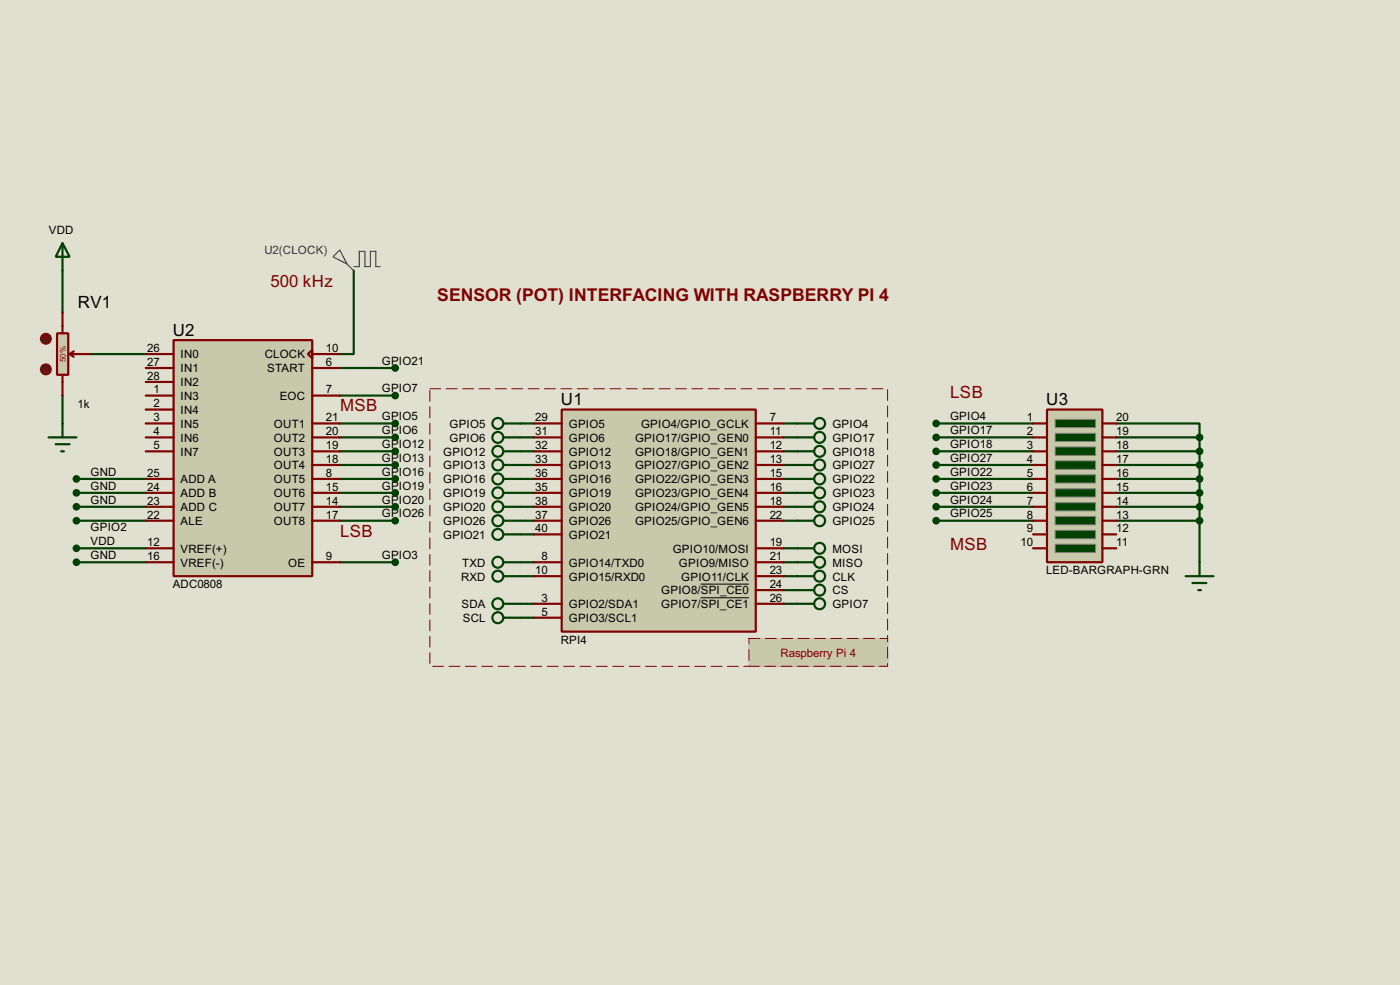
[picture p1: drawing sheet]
<svg xmlns="http://www.w3.org/2000/svg" width="256mm" height="180mm" viewBox="0 0 256 180" stroke-linecap="round" stroke-linejoin="round" font-family="sans-serif">
<path d="M0 0h256.5v180.3h-256.5z" fill="#e0e0d0"/>
<g fill="none" stroke="#004000" stroke-width=".4">
<path d="M11.5 49.6v7.6M64.8 49.6v15.2h-2.5M11.5 72.4v5.1M16.6 64.8h10.1M62.3 77.5h10.1M62.3 72.4h10.1M62.3 67.4h10.1M95.3 77.5h2.5M143.6 77.5h2.5M171.5 77.5h17.8M204.5 77.5h15.3v2.6M14 90.2h12.7"/>
<path d="M14 95.3h12.7M14 87.7h12.7M14 92.8h12.7M62.3 80.1h10.1M62.3 85.1h10.1M62.3 90.2h10.1M62.3 95.3h10.1M62.3 82.6h10.1M62.3 87.7h10.1M62.3 92.8h10.1M95.3 80.1h2.5M95.3 85.1h2.5"/>
<path d="M95.3 90.2h2.5M95.3 95.3h2.5M95.3 82.6h2.5M95.3 87.7h2.5M95.3 92.8h2.5M95.3 97.8h2.5M143.6 80.1h2.5M143.6 85.1h2.5M143.6 90.2h2.5M143.6 95.3h2.5M143.6 82.6h2.5M143.6 87.7h2.5"/>
<path d="M143.6 92.8h2.5M171.5 80.1h17.8M171.5 85.1h17.8M171.5 90.2h17.8M171.5 95.3h17.8M171.5 82.6h17.8M171.5 87.7h17.8M171.5 92.8h17.8M204.5 80.1h15.3M204.5 85.1h15.3M204.5 90.2h15.3M204.5 95.3h15.3"/>
<path d="M204.5 82.6h15.3M204.5 87.7h15.3M204.5 92.8h15.3M219.8 80.1v22.8M14 102.9h12.7M14 100.4h12.7M62.3 102.9h10.1M95.3 110.5h2.5M95.3 113.1h2.5M95.3 105.5h2.5M95.3 102.9h2.5M143.6 110.5h2.5"/>
<path d="M143.6 105.5h2.5M143.6 102.9h2.5M143.6 100.4h2.5M143.6 108h2.5"/>
</g>
<path d="M78.8 71.2h83.8v50.8h-83.8z" fill="none" stroke="#e0e0d0" stroke-width=".18"/>
<path d="M78.8 71.2h83.8v50.8h-83.8z" fill="none" stroke="#800000" stroke-width=".18" stroke-dasharray="2 1"/>
<g fill="#c8c8aa">
<path d="M137.2 116.9h25.4v5.1h-25.4z" fill-rule="evenodd"/>
<path d="M137.2 116.9h25.4v5.1h-25.4z" fill-rule="evenodd"/>
</g>
<path d="M137.2 116.9h25.4v5.1h-25.4z" fill="none" stroke="#c8c8aa" stroke-width=".18"/>
<path d="M137.2 116.9h25.4v5.1h-25.4z" fill="none" stroke="#800000" stroke-width=".18" stroke-dasharray="2 1"/>
<path d="M102.9 75h35.6v40.6h-35.6z" fill="#c8c8aa" stroke="#800000" stroke-width=".4"/>
<g fill="none" stroke="#800000" stroke-width=".4">
<path d="M97.8 77.5h5.1M138.5 77.5h5.1M97.8 80.1h5.1M97.8 85.1h5.1M97.8 87.7h5.1M97.8 90.2h5.1M97.8 95.3h5.1M97.8 82.6h5.1M97.8 92.8h5.1M97.8 97.8h5.1M138.5 80.1h5.1M138.5 85.1h5.1"/>
<path d="M138.5 87.7h5.1M138.5 90.2h5.1M138.5 95.3h5.1M138.5 82.6h5.1M138.5 92.8h5.1M97.8 110.5h5.1M97.8 113.1h5.1M97.8 102.9h5.1M97.8 105.5h5.1M138.5 110.5h5.1M138.5 100.4h5.1M138.5 102.9h5.1"/>
<path d="M138.5 105.5h5.1M138.5 108h5.1"/>
</g>
<path d="M128.4 106.9h8.8M128.4 109.4h8.8" fill="none" stroke="#000" stroke-width=".18"/>
<g fill="none" stroke="#004000" stroke-width=".4">
<path d="M92.3 77.5h3M146.1 77.5h3.1M92.3 80.1h3M92.3 85.1h3M92.3 90.2h3M92.3 95.3h3M92.3 82.6h3M92.3 87.7h3M92.3 92.8h3M92.3 97.8h3M146.1 80.1h3.1M146.1 85.1h3.1"/>
<path d="M146.1 90.2h3.1M146.1 95.3h3.1M146.1 82.6h3.1M146.1 87.7h3.1M146.1 92.8h3.1M92.3 110.5h3M92.3 113.1h3M92.3 105.5h3M92.3 102.9h3M146.1 110.5h3.1M146.1 105.5h3.1M146.1 102.9h3.1"/>
<path d="M146.1 100.4h3.1M146.1 108h3.1"/>
<circle cx="91.2" cy="77.5" r="1"/>
<circle cx="150.1" cy="77.5" r="1"/>
<circle cx="91.2" cy="80.1" r="1"/>
<circle cx="91.2" cy="95.3" r="1"/>
<circle cx="91.2" cy="82.6" r="1"/>
<circle cx="91.2" cy="87.7" r="1"/>
<circle cx="91.2" cy="90.2" r="1"/>
<circle cx="91.2" cy="85.1" r="1"/>
<circle cx="91.2" cy="97.8" r="1"/>
<circle cx="91.2" cy="92.8" r="1"/>
<circle cx="150.1" cy="85.1" r="1"/>
<circle cx="150.1" cy="82.6" r="1"/>
<circle cx="150.1" cy="95.3" r="1"/>
<circle cx="150.1" cy="80.1" r="1"/>
<circle cx="150.1" cy="87.7" r="1"/>
<circle cx="150.1" cy="90.2" r="1"/>
<circle cx="150.1" cy="92.8" r="1"/>
<circle cx="91.2" cy="102.9" r="1"/>
<circle cx="91.2" cy="110.5" r="1"/>
<circle cx="91.2" cy="113.1" r="1"/>
<circle cx="91.2" cy="105.5" r="1"/>
<circle cx="150.1" cy="110.5" r="1"/>
<circle cx="150.1" cy="105.5" r="1"/>
<circle cx="150.1" cy="108" r="1"/>
<circle cx="150.1" cy="102.9" r="1"/>
<circle cx="150.1" cy="100.4" r="1"/>
</g>
<path d="M31.8 62.3h25.4v43.2h-25.4z" fill="#c8c8aa" stroke="#800000" stroke-width=".4"/>
<g fill="none" stroke="#800000" stroke-width=".4">
<path d="M26.7 77.5h5.1M26.7 72.4h5.1M26.7 75h5.1M26.7 67.4h5.1M26.7 64.8h5.1M26.7 69.9h5.1M56.4 64.8l.8-.7v1.5zM57.2 77.5h5.1M57.2 72.4h5.1M57.2 67.4h5.1M57.2 64.8h5.1M26.7 90.2h5.1"/>
<path d="M26.7 87.7h5.1M26.7 92.8h5.1M26.7 80.1h5.1M26.7 82.6h5.1M26.7 95.3h5.1M57.2 90.2h5.1M57.2 87.7h5.1M57.2 92.8h5.1M57.2 80.1h5.1M57.2 82.6h5.1M57.2 95.3h5.1M57.2 85.1h5.1"/>
<path d="M26.7 100.4h5.1M26.7 102.9h5.1M57.2 102.9h5.1"/>
</g>
<g fill="#004000" stroke="#004000" stroke-width=".4">
<circle cx="72.4" cy="77.5" r=".5"/>
<circle cx="72.4" cy="80.1" r=".5"/>
<circle cx="72.4" cy="82.6" r=".5"/>
<circle cx="72.4" cy="85.1" r=".5"/>
<circle cx="72.4" cy="87.7" r=".5"/>
<circle cx="72.4" cy="90.2" r=".5"/>
<circle cx="72.4" cy="92.8" r=".5"/>
<circle cx="72.4" cy="95.3" r=".5"/>
<circle cx="72.4" cy="72.4" r=".5"/>
<circle cx="72.4" cy="67.4" r=".5"/>
<circle cx="14" cy="95.3" r=".5"/>
<circle cx="72.4" cy="102.9" r=".5"/>
<circle cx="14" cy="87.7" r=".5"/>
<circle cx="14" cy="90.2" r=".5"/>
<circle cx="14" cy="92.8" r=".5"/>
<circle cx="14" cy="100.4" r=".5"/>
<circle cx="14" cy="102.9" r=".5"/>
</g>
<path d="M61 47l1.3-1.2 1.3 2.5zM63.6 48.3l1.2 1.3M64.8 48.8h1v-2.8h1.1v2.8h1v-2.8h1v2.8h.8" fill="none" stroke="#0000c0" stroke-width=".2"/>
<path d="M10.5 61h2v7.6h-2z" fill="#c8c8aa" stroke="#800000" stroke-width=".4"/>
<path d="M11.5 57.2v3.8M11.5 68.6v3.8M12.8 64.8l.7 .5M12.8 64.8h3.8M13.5 64.3l-.7 .5" fill="none" stroke="#800000" stroke-width=".4"/>
<circle cx="8.4" cy="62" r="1" fill="#400000" stroke="#f00" stroke-width=".2"/>
<path d="M8.4 61.5l-.2 .3M8.4 61.5l.3 .3M8.4 61.5v1" fill="none" stroke="#f00" stroke-width=".2"/>
<circle cx="8.4" cy="67.6" r="1" fill="#400000" stroke="#f00" stroke-width=".2"/>
<path d="M8.2 67.9l.2 .2M8.4 67.1v1M8.7 67.9l-.3 .2" fill="none" stroke="#f00" stroke-width=".2"/>
<path d="M11.5 44.5l1.3 2.5h-2.6zM11.5 44.5v5.1M11.5 77.5v2.6M8.9 80.1h5.1M10.2 81.3h2.6M11.2 82.6h.5M217.2 105.5h5.1M218.5 106.7h2.5M219.5 108h.5M219.8 102.9v2.6" fill="none" stroke="#004000" stroke-width=".4"/>
<path d="M191.8 75h10.2v27.9h-10.2z" fill="#c8c8aa" stroke="#800000" stroke-width=".4"/>
<g fill="#004000" stroke="#808080" stroke-width=".18">
<path d="M193.3 76.8h7.4v1.5h-7.4z"/>
<path d="M193.3 79.3h7.4v1.5h-7.4z"/>
<path d="M193.3 81.8h7.4v1.6h-7.4z"/>
<path d="M193.3 84.4h7.4v1.5h-7.4z"/>
<path d="M193.3 86.9h7.4v1.5h-7.4z"/>
<path d="M193.3 89.5h7.4v1.5h-7.4z"/>
<path d="M193.3 92h7.4v1.5h-7.4z"/>
<path d="M193.3 94.5h7.4v1.6h-7.4z"/>
<path d="M193.3 97.1h7.4v1.5h-7.4z"/>
<path d="M193.3 99.6h7.4v1.5h-7.4z"/>
</g>
<g fill="none" stroke="#800000" stroke-width=".4">
<path d="M189.3 77.5h2.5M202 77.5h2.5M189.3 80.1h2.5M189.3 82.6h2.5M189.3 85.1h2.5M189.3 87.7h2.5M189.3 90.2h2.5M189.3 92.8h2.5M189.3 95.3h2.5M189.3 97.8h2.5M202 80.1h2.5M202 82.6h2.5"/>
<path d="M202 85.1h2.5M202 87.7h2.5M202 90.2h2.5M202 92.8h2.5M202 95.3h2.5M202 97.8h2.5M189.3 100.4h2.5M202 100.4h2.5"/>
</g>
<g fill="#004000" stroke="#004000" stroke-width=".4">
<circle cx="219.7" cy="80.1" r=".5"/>
<circle cx="219.7" cy="82.6" r=".5"/>
<circle cx="219.7" cy="85.1" r=".5"/>
<circle cx="219.7" cy="87.7" r=".5"/>
<circle cx="219.7" cy="90.2" r=".5"/>
<circle cx="219.7" cy="92.8" r=".5"/>
<circle cx="219.7" cy="95.3" r=".5"/>
<circle cx="171.5" cy="77.5" r=".5"/>
<circle cx="171.5" cy="80.1" r=".5"/>
<circle cx="171.5" cy="82.6" r=".5"/>
<circle cx="171.5" cy="85.1" r=".5"/>
<circle cx="171.5" cy="87.7" r=".5"/>
<circle cx="171.5" cy="90.2" r=".5"/>
<circle cx="171.5" cy="92.8" r=".5"/>
<circle cx="171.5" cy="95.3" r=".5"/>
</g>
<text font-size="3.6" fill="#800000" x="80.1" y="55">SENSOR (POT) INTERFACING WITH RASPBERRY PI 4</text>
<g font-size="3.5" fill="#800000">
<text x="49.6" y="52.5">500 kHz</text>
<text x="62.3" y="75.3">MSB</text>
<text x="174.1" y="72.8">LSB</text>
<text x="62.3" y="98.2">LSB</text>
<text x="174.1" y="100.7">MSB</text>
</g>
<g font-size="3.5">
<text x="14.3" y="56.4">RV1</text>
<text x="31.7" y="61.4">U2</text>
<text x="102.8" y="74.1">U1</text>
<text x="191.7" y="74.1">U3</text>
</g>
<g font-size="2.4">
<text x="8.9" y="42.7">VDD</text>
<text x="27" y="64.4">26</text>
<text x="33.1" y="65.6">IN0</text>
<text x="48.5" y="65.6">CLOCK</text>
<text x="59.7" y="64.4">10</text>
<text x="27" y="69.5">28</text>
<text x="27" y="67">27</text>
<text x="28.1" y="72">1</text>
<text x="33.1" y="70.7">IN2</text>
<text x="33.1" y="68.1">IN1</text>
<text x="48.9" y="68.1">START</text>
<text x="59.7" y="67">6</text>
<text x="59.7" y="72">7</text>
<text x="69.9" y="71.8">GPIO7</text>
<text x="69.9" y="66.7">GPIO21</text>
<text x="14.2" y="74.6">1k</text>
<text x="28.1" y="74.6">2</text>
<text x="28.1" y="77.1">3</text>
<text x="33.1" y="73.2">IN3</text>
<text x="33.1" y="75.8">IN4</text>
<text x="51.2" y="73.2">EOC</text>
<text x="59.7" y="77.1">21</text>
<text x="69.9" y="76.9">GPIO5</text>
<text x="98.1" y="77.1">29</text>
<text x="141" y="77.1">7</text>
<text x="174" y="76.9">GPIO4</text>
<text x="188.1" y="77.1">1</text>
<text x="204.5" y="77.1">20</text>
<text x="28.1" y="79.7">4</text>
<text x="28.1" y="82.2">5</text>
<text x="33.1" y="78.3">IN5</text>
<text x="33.1" y="80.8">IN6</text>
<text x="33.1" y="83.4">IN7</text>
<text x="50.2" y="78.3">OUT1</text>
<text x="50.2" y="80.8">OUT2</text>
<text x="50.2" y="83.4">OUT3</text>
<text x="59.7" y="79.7">20</text>
<text x="59.7" y="82.2">19</text>
<text x="69.9" y="79.5">GPIO6</text>
<text x="69.9" y="82">GPIO12</text>
<text x="81.2" y="83.4">GPIO12</text>
<text x="82.3" y="78.3">GPIO5</text>
<text x="82.3" y="80.8">GPIO6</text>
<text x="98.1" y="79.7">31</text>
<text x="98.1" y="82.2">32</text>
<text x="104.2" y="78.3">GPIO5</text>
<text x="104.2" y="80.8">GPIO6</text>
<text x="104.2" y="83.4">GPIO12</text>
<text x="116.3" y="80.8">GPIO17/GPIO_GEN0</text>
<text x="116.3" y="83.4">GPIO18/GPIO_GEN1</text>
<text x="117.4" y="78.3">GPIO4/GPIO_GCLK</text>
<text x="141" y="79.7">11</text>
<text x="141" y="82.2">12</text>
<text x="152.5" y="78.3">GPIO4</text>
<text x="152.5" y="80.8">GPIO17</text>
<text x="152.5" y="83.4">GPIO18</text>
<text x="174" y="79.5">GPIO17</text>
<text x="174" y="82">GPIO18</text>
<text x="188.1" y="79.7">2</text>
<text x="188.1" y="82.2">3</text>
<text x="204.5" y="79.7">19</text>
<text x="204.5" y="82.2">18</text>
<text x="16.6" y="87.1">GND</text>
<text x="16.6" y="89.6">GND</text>
<text x="27" y="89.8">24</text>
<text x="27" y="87.3">25</text>
<text x="33.1" y="88.5">ADD A</text>
<text x="50.2" y="88.5">OUT5</text>
<text x="50.2" y="85.9">OUT4</text>
<text x="59.7" y="87.3">8</text>
<text x="59.7" y="89.8">15</text>
<text x="59.7" y="84.7">18</text>
<text x="69.9" y="84.5">GPIO13</text>
<text x="69.9" y="87.1">GPIO16</text>
<text x="69.9" y="89.6">GPIO19</text>
<text x="81.2" y="85.9">GPIO13</text>
<text x="81.2" y="88.5">GPIO16</text>
<text x="98.1" y="84.7">33</text>
<text x="98.1" y="89.8">35</text>
<text x="98.1" y="87.3">36</text>
<text x="104.2" y="85.9">GPIO13</text>
<text x="104.2" y="88.5">GPIO16</text>
<text x="116.3" y="85.9">GPIO27/GPIO_GEN2</text>
<text x="116.3" y="88.5">GPIO22/GPIO_GEN3</text>
<text x="141" y="84.7">13</text>
<text x="141" y="87.3">15</text>
<text x="141" y="89.8">16</text>
<text x="152.5" y="85.9">GPIO27</text>
<text x="152.5" y="88.5">GPIO22</text>
<text x="174" y="84.5">GPIO27</text>
<text x="174" y="87.1">GPIO22</text>
<text x="174" y="89.6">GPIO23</text>
<text x="188.1" y="84.7">4</text>
<text x="188.1" y="87.3">5</text>
<text x="188.1" y="89.8">6</text>
<text x="204.5" y="84.7">17</text>
<text x="204.5" y="87.3">16</text>
<text x="204.5" y="89.8">15</text>
<text x="16.6" y="92.2">GND</text>
<text x="27" y="92.4">23</text>
<text x="27" y="94.9">22</text>
<text x="33.1" y="91">ADD B</text>
<text x="33.1" y="93.6">ADD C</text>
<text x="50.2" y="93.6">OUT7</text>
<text x="50.2" y="91">OUT6</text>
<text x="59.7" y="92.4">14</text>
<text x="59.7" y="94.9">17</text>
<text x="69.9" y="92.2">GPIO20</text>
<text x="69.9" y="94.7">GPIO26</text>
<text x="81.2" y="91">GPIO19</text>
<text x="81.2" y="93.6">GPIO20</text>
<text x="98.1" y="94.9">37</text>
<text x="98.1" y="92.4">38</text>
<text x="104.2" y="91">GPIO19</text>
<text x="104.2" y="93.6">GPIO20</text>
<text x="116.3" y="91">GPIO23/GPIO_GEN4</text>
<text x="116.3" y="93.6">GPIO24/GPIO_GEN5</text>
<text x="141" y="92.4">18</text>
<text x="141" y="94.9">22</text>
<text x="152.5" y="91">GPIO23</text>
<text x="152.5" y="93.6">GPIO24</text>
<text x="174" y="92.2">GPIO24</text>
<text x="174" y="94.7">GPIO25</text>
<text x="188.1" y="92.4">7</text>
<text x="188.1" y="94.9">8</text>
<text x="204.5" y="92.4">14</text>
<text x="204.5" y="94.9">13</text>
<text x="16.6" y="97.2">GPIO2</text>
<text x="16.6" y="99.8">VDD</text>
<text x="27" y="100">12</text>
<text x="33.1" y="101.2">VREF(+)</text>
<text x="33.1" y="96.1">ALE</text>
<text x="50.2" y="96.1">OUT8</text>
<text x="81.2" y="96.1">GPIO26</text>
<text x="81.2" y="98.6">GPIO21</text>
<text x="98.1" y="97.4">40</text>
<text x="104.2" y="96.1">GPIO26</text>
<text x="104.2" y="98.6">GPIO21</text>
<text x="116.3" y="96.1">GPIO25/GPIO_GEN6</text>
<text x="123.2" y="101.2">GPIO10/MOSI</text>
<text x="141" y="100">19</text>
<text x="152.5" y="101.2">MOSI</text>
<text x="152.5" y="96.1">GPIO25</text>
<text x="187" y="100">10</text>
<text x="188.1" y="97.4">9</text>
<text x="204.5" y="97.4">12</text>
<text x="204.5" y="100">11</text>
<text x="16.6" y="102.3">GND</text>
<text x="27" y="102.5">16</text>
<text x="31.6" y="107.7">ADC0808</text>
<text x="33.1" y="103.7">VREF(-)</text>
<text x="52.8" y="103.7">OE</text>
<text x="59.7" y="102.5">9</text>
<text x="69.9" y="102.3">GPIO3</text>
<text x="84.5" y="106.3">RXD</text>
<text x="84.7" y="103.7">TXD</text>
<text x="98.1" y="105.1">10</text>
<text x="99.2" y="102.5">8</text>
<text x="104.2" y="106.3">GPIO15/RXD0</text>
<text x="104.2" y="103.7">GPIO14/TXD0</text>
<text x="124.4" y="103.7">GPIO9/MISO</text>
<text x="124.8" y="106.3">GPIO11/CLK</text>
<text x="141" y="102.5">21</text>
<text x="141" y="105.1">23</text>
<text x="141" y="107.6">24</text>
<text x="152.5" y="103.7">MISO</text>
<text x="152.5" y="106.3">CLK</text>
<text x="191.6" y="105.1">LED-BARGRAPH-GRN</text>
<text x="84.5" y="111.3">SDA</text>
<text x="84.8" y="113.9">SCL</text>
<text x="99.2" y="110.1">3</text>
<text x="99.2" y="112.7">5</text>
<text x="104.2" y="111.3">GPIO2/SDA1</text>
<text x="104.2" y="113.9">GPIO3/SCL1</text>
<text x="121.1" y="108.8">GPIO8/SPI_CE0</text>
<text x="121.1" y="111.3">GPIO7/SPI_CE1</text>
<text x="141" y="110.1">26</text>
<text x="152.5" y="108.8">CS</text>
<text x="152.5" y="111.3">GPIO7</text>
<text x="102.7" y="117.8">RPI4</text>
</g>
<text font-size="2.4" fill="#0000c0" x="48.4" y="46.6">U2(CLOCK)</text>
<text font-size="2.4" fill="#800000" x="143" y="120.2">Raspberry Pi 4</text>
<text font-size="1.7" fill="#c00000" x="12.1" y="66.3" transform="rotate(-90 12.1 66.3)">50%</text>
</svg>
